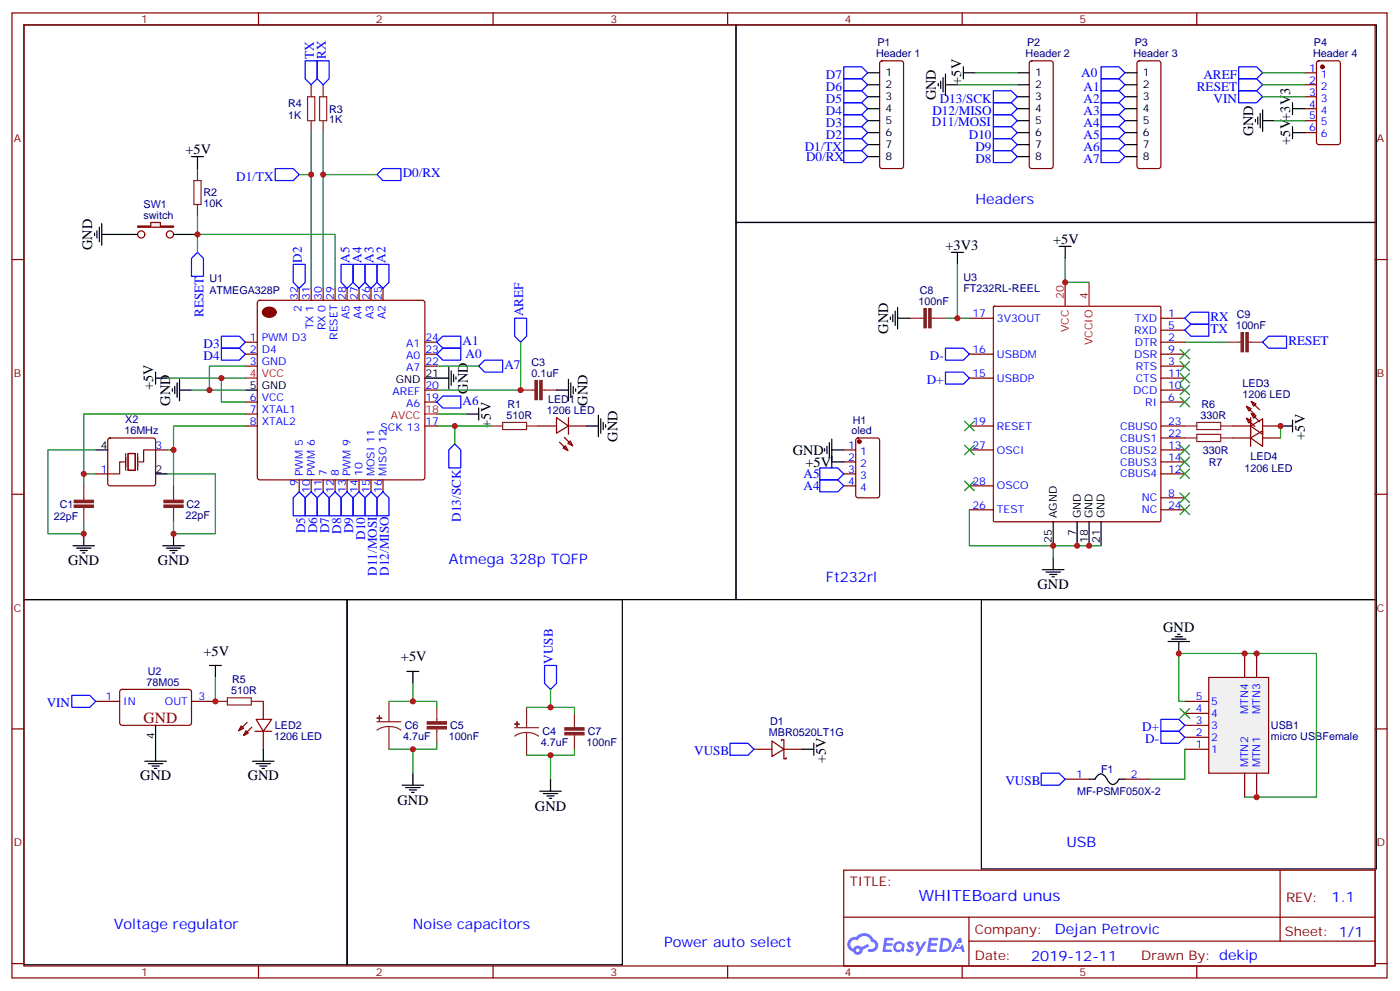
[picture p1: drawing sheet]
<svg xmlns="http://www.w3.org/2000/svg" width="413mm" height="292mm" viewBox="0 0 413 292" stroke-linecap="round" stroke-linejoin="round" font-family="sans-serif">
<path d="M7.1 7.3h209.9v169.4h-209.9zM217 7.3h188.7v58.2h-188.7zM217 65.5h188.7v111.2h-188.7zM7.1 176.7h95.2v107.6h-95.2zM102.3 176.7h81.1v107.6h-81.1zM289.3 176.7h116.4v79.3h-116.4z" fill="none" stroke="#000" stroke-width=".35"/>
<g fill="none" stroke="#870000" stroke-width=".35">
<path d="M3.5 3.8h405.4v284.3h-405.4zM7.1 7.3h398.2v277.3h-398.2zM76.2 3.8v3.5M145.3 3.8v3.5M214.5 3.8v3.5M283.6 3.8v3.5M352.8 3.8v3.5M3.5 76.5h3.6M405.3 76.5h3.6M3.5 145.6h3.6M405.3 145.6h3.6M3.5 214.8h3.6"/>
<path d="M405.3 214.8h3.6M248.7 256.4h156.6v28.2h-156.6zM377.3 256.4v20.9M248.7 270.2h156.5M285.6 277.3h119.6M285.6 270.2v14.2M3.5 283.9h3.6M76.2 284.6v3.5M145.3 284.6v3.5M214.5 284.6v3.5M283.6 284.6v3.5M352.8 284.6v3.5"/>
<path d="M405.3 283.9h3.6"/>
</g>
<g fill="#5487ff">
<path d="M267.7 277.6a1.22 1.22 0 0 1 1.7 .2l-.4 .6a.47 .47 0 0 0-.3-.4 .47 .47 0 0 0-.5 .2l.1 .2a1.14 1.14 0 0 1 .8 1.8 1.14 1.14 0 0 1-1.9 0l-.2-.2 .5-.6 .7 .5a.29 .29 0 0 0 .3-.3 .29 .29 0 0 0-.2-.3 1.04 1.04 0 0 1-.6-1.7z"/>
<path d="M260.7 276.3h2.4l.3 .2-.2 .5-1.8 .1-.1 .8h1.5l.3 .4-.3 .4h-1.6l-.2 1.1h1.7l.2 .3-.2 .3-2.6 .1z"/>
<path d="M273.8 276.3h2.4l.3 .2-.1 .5-1.8 .1-.2 .8h1.6l.3 .4-.4 .4h-1.6l-.1 1.1h1.7l.2 .3-.2 .3-2.6 .1z"/>
<path d="M282.6 276.3h.7l.3 1.3-.6 .3a.69 .69 0 0 0-1 .3 .69 .69 0 0 0 .4 .9 .69 .69 0 0 0 .9-.6l.5-.2 .6 2.2h-.8l-.2-.9h-1.8l-.5 .9h-.8z"/>
<path d="M269.8 277.4h.8l.6 1.8 1.1-1.8h.9l-2.6 4.2h-.8l.9-1.5z"/>
<path d="M277.4 276.3l-.6 4.2h1.3a2.11 2.11 0 0 0 2.5-2.1 2.11 2.11 0 0 0-2.5-2.1zM278.1 277.1a1.39 1.39 0 0 1 1.7 1.4 1.39 1.39 0 0 1-1.8 1.3h-.3z"/>
<path d="M263.7 277.9a1.54 1.54 0 0 0-.1 2.2 1.54 1.54 0 0 0 2.2 .1l.6 .3 .3-2.3-.2-.3h-.4a1.49 1.49 0 0 0-2.4 0zM264 278.9a.94 .94 0 0 1 1.8 0 .94 .94 0 0 1-1.8 0z"/>
<path d="M250.4 276.7a2.18 2.18 0 0 0 1.1 3.7 1.44 1.44 0 0 0 1.6 .9 1.44 1.44 0 0 0 1.2-1.4l2-1.1-.5-.7-1.9 1a1.47 1.47 0 0 0-2.4 .4 1.39 1.39 0 0 1-.7-1.9 1.39 1.39 0 0 1 2-.5 2.12 2.12 0 0 1 2.2-1.3 2.12 2.12 0 0 1 1.9 1.7 1.14 1.14 0 0 1 1.1 1.4 1.14 1.14 0 0 1-1.7 .7 .43 .43 0 0 0-.5 .4 .43 .43 0 0 0 .4 .5 1.98 1.98 0 0 0 2.5-1.2 1.98 1.98 0 0 0-1.2-2.6 3.1 3.1 0 0 0-5.3-.6l-.9 .1zM252.3 280a.55 .55 0 0 1 1.1 0 .55 .55 0 0 1-1.1 0z"/>
<circle cx="282.6" cy="278.4" r=".26"/>
</g>
<g fill="none" stroke="#870000" stroke-width=".35">
<path d="M76.1 88.7l.5-.2h47.9l.5 .2 .2 .5v51.5l-.2 .5-.5 .2h-47.9l-.5-.2-.3-.5v-51.5zM88.2 84.9v3.6M91.7 84.9v3.6M95.2 84.9v3.6M98.8 84.9v3.6M102.3 84.9v3.6M105.8 84.9v3.6M109.4 84.9v3.6M112.9 84.9v3.6M72.3 100.8h3.5M72.3 104.4h3.5M72.3 107.9h3.5"/>
<path d="M72.3 118.5h3.5M125.2 100.8h3.6M125.2 104.4h3.6M125.2 107.9h3.6M125.2 118.5h3.6M125.2 114.9h3.6M72.3 122h3.5M72.3 125.5h3.5M125.2 125.5h3.6M158.7 125.5h5.3M164 123l3.6 2.5-3.6 2.1zM164.9 130.3l2.5 2.5"/>
<path d="M166 132l.7-.7 .7 1.5zM166.3 128.9l2.5 2.4M167.4 130.6l.7-.7 .7 1.4zM167.6 125.5h5.3M167.6 123v5M88.2 141.4v3.5M91.7 141.4v3.5M95.2 141.4v3.5M98.8 141.4v3.5M102.3 141.4v3.5M105.8 141.4v3.5M109.4 141.4v3.5"/>
<path d="M112.9 141.4v3.5"/>
</g>
<path d="M77.6 91.2a2.21 2.21 0 0 1 3.8 .8 2.12 2.12 0 0 1-2 1.5 2.12 2.12 0 0 1-2.1-1.5z" fill="#870000" stroke="#870000" stroke-width=".35"/>
<path d="M72.3 111.4h3.5M125.2 122h3.6" fill="none" stroke="#f00" stroke-width=".35"/>
<path d="M72.3 114.9h3.5M125.2 111.4h3.6" fill="none" stroke="#000" stroke-width=".35"/>
<g fill="#8c2424" stroke="#8c2424" stroke-width=".35">
<path d="M21.9 148.8h5.6v.7h-5.6z"/>
<path d="M21.9 147.4h5.6v.7h-5.6z"/>
<path d="M48.3 148.8h5.7v.7h-5.7z"/>
<path d="M48.3 147.4h5.7v.7h-5.7z"/>
</g>
<path d="M57.1 53.2h2.2v7.1h-2.2zM58.2 49.7v3.5M58.2 60.3v3.5M144.6 125.5h3.6M148.2 124.5h7v2.1h-7zM155.2 125.5h3.5M24.7 143.2v4.2M24.7 149.5v4.2M51.2 143.2v4.2M51.2 149.5v4.2" fill="none" stroke="#8c2424" stroke-width=".35"/>
<path d="M40.6 66.6h3.8v-1.1h2.9v1.1h3.9v.4h-10.6z" fill="#f0f0f0" stroke="#870000" stroke-width=".35"/>
<g fill="none" stroke="#870000" stroke-width=".35">
<path d="M259.5 18.1l.5-.2h5.6l.5 .2 .2 .5v30.4l-.2 .5-.5 .2h-5.6l-.5-.3-.2-.4v-30.4zM303.6 18.1l.5-.2h5.6l.5 .2 .2 .5v30.4l-.2 .5-.5 .2h-5.6l-.5-.3-.2-.4v-30.4zM335.4 18.1l.4-.2h5.7l.5 .2 .2 .5v30.4l-.2 .5-.5 .2h-5.7l-.5-.3-.2-.4v-30.4zM388.3 18.1l.5-.2h5.6l.7 .5v23.5l-.5 .7h-5.8l-.7-.4v-23.6zM384.5 21.4h3.6M384.5 25h3.6M384.5 28.5h3.6M384.5 32h3.6M384.5 35.6h3.6M384.5 39.1h3.6M28.2 139.6h3.5M32 129.3l.5-.3h12.7l.5 .3 .2 .5v12.7l-.3 .5-.4 .2h-12.7l-.5-.3-.3-.4v-12.7z"/>
<path d="M45.9 132.6h3.5"/>
<circle cx="41.6" cy="69.1" r="1.06"/>
<circle cx="50.1" cy="69.1" r="1.06"/>
</g>
<g fill="none" stroke="#000" stroke-width=".35">
<path d="M255.8 21.4h3.5M255.8 25h3.5M255.8 28.5h3.5M255.8 32h3.5M255.8 35.6h3.5M255.8 39.1h3.5M299.9 21.4h3.5M299.9 25h3.5M299.9 28.5h3.5M299.9 32h3.5M299.9 35.6h3.5M299.9 39.1h3.5"/>
<path d="M331.6 21.4h3.5M331.6 25h3.5M331.6 28.5h3.5M331.6 32h3.5M331.6 35.6h3.5M331.6 39.1h3.5M255.8 42.6h3.5M255.8 46.1h3.5M299.9 42.6h3.5M299.9 46.1h3.5M331.6 42.6h3.5M331.6 46.1h3.5"/>
<path d="M33.5 69.1h7.1M51.2 69.1h7M28.2 132.6h3.5M45.9 139.6h3.5"/>
</g>
<path d="M90.7 28.5h2.1v7.1h-2.1zM91.7 25v3.5M91.7 35.6v3.5M94.2 28.5h2.1v7.1h-2.1zM95.2 25v3.5M95.2 35.6v3.5M153.5 114.9h4.2M159.8 114.9h4.2" fill="none" stroke="#8c2424" stroke-width=".35"/>
<path d="M36.7 136.1h-1.4v3.5h-3.6M37 133.6v5M37.7 133.6h2.2v5h-2.2zM40.6 133.6v5M45.9 132.6h-3.6v3.5h-1.4" fill="none" stroke="#870012" stroke-width=".35"/>
<g fill="#8c2424" stroke="#8c2424" stroke-width=".35">
<path d="M159.1 112.1h.7v5.7h-.7z"/>
<path d="M157.7 112.1h.7v5.7h-.7z"/>
</g>
<circle cx="389.8" cy="19.7" r=".53" fill="#870000" stroke="#870000" stroke-width=".35"/>
<path d="M356.3 199.6h17.6v28.2h-17.6z" fill="#f0f0f0" stroke="#870000" stroke-width=".35"/>
<g fill="none" stroke="#870000" stroke-width=".35">
<path d="M285.8 93.8h7M292.9 90.4l.3-.2h48.6l.3 .2 .1 63-.2 .3h-48.8l-.3-.2zM342.2 97.3h7M342.2 93.8h7M285.8 104.4h7M285.8 111.4h7M342.2 118.5h7M342.2 104.4h7M342.2 114.9h7M342.2 111.4h7M342.2 100.8h7M342.2 107.9h7"/>
<path d="M367.4 119.7l1.4 .7-.7 .7zM367.4 119.7l2.5 2.5M368.8 118.3l1.4 .7-.7 .7zM368.8 118.3l2.5 2.5M248.7 139.6h3.5M248.7 132.6h3.5M248.7 136.1h3.5M252.5 129.3l.4-.3h5.7l.6 .5 .1 16.5-.5 .6-5.9 .1-.6-.5-.1-16.4zM285.8 132.6h7M285.8 125.5h7M342.2 139.6h7M342.2 132.6h7"/>
<path d="M342.2 136.1h7M342.2 125.5h7M342.2 129h7M363.4 125.5h5.3M363.4 129h5.3M367.4 123.2l1.4 .7-.7 .7zM367.4 123.2l2.5 2.5M368.7 125.5l3.5-2.1v4.6zM368.7 129l3.5-2.1v4.6zM368.7 123v8.5M368.8 121.8l1.4 .7-.7 .7zM368.8 121.8l2.5 2.5"/>
<path d="M372.2 125.5h5.3M372.2 129h5.3M248.7 143.2h3.5M285.8 150.2h7M285.8 143.2h7M342.2 150.2h7M342.2 146.7h7M366.9 192.5v7.1M370.4 192.5v7.1M28.2 206.7h7.1M35.5 203.3l.5-.2 20 .1 .4 .6v9.5l-.7 .4-20-.1-.4-.6v-9.2zM56.4 206.7h7.1"/>
<path d="M71.1 213.9l.7 .7-1.4 .7zM72.5 215.3l.7 .7-1.4 .7zM72.8 212.8l-2.4 2.5M74.3 214.2l-2.5 2.5M75.1 215.5h5M75.5 211.9h4.6l-2.5 3.6zM77.6 206.7v5.2M77.6 215.5v5.3M227.5 218.3l3.6 2.5-3.6 2.1zM230.4 218.3v-.4h.7v5.7h.7v-.4M349.2 217.2h7.1M349.2 213.7h7.1"/>
<path d="M349.2 210.2h7.1M349.2 206.7h7.1M222.2 220.8h5.3M231.1 220.8h5.3M314 229.6h7M331.6 229.6h7.1M349.2 220.8h7.1M366.9 227.8v7.1M370.4 227.8v7.1"/>
</g>
<g fill="#8c2424" stroke="#8c2424" stroke-width=".35">
<path d="M125.9 212.7h5.7v.7h-5.7z"/>
<path d="M125.9 214.1h5.7v.7h-5.7z"/>
<path d="M111.1 211.6h1.4z"/>
<path d="M111.8 210.9l.1 1.4z"/>
<path d="M151.7 213.4h1.4z"/>
<path d="M152.4 212.7v1.4z"/>
<path d="M166.5 214.4h5.7v.7h-5.7z"/>
<path d="M166.5 215.8h5.7v.7h-5.7z"/>
<path d="M272.3 90.9h.7v5.7h-.7z"/>
<path d="M273.8 90.9h.7v5.7h-.7z"/>
<path d="M365.8 98h.7v5.6h-.7z"/>
<path d="M367.2 98h.7v5.6h-.7z"/>
</g>
<g fill="none" stroke="#8c2424" stroke-width=".35">
<path d="M268.1 93.8h4.2M274.5 93.8h4.2M361.6 100.8h4.2M367.9 100.8h4.3M349.2 125.5h3.6M349.2 129h3.6M352.8 124.5h7v2.1h-7zM352.8 128h7v2.1h-7zM359.8 125.5h3.6M359.8 129h3.6M63.5 206.7h3.5M67 205.6h7.1v2.1h-7.1z"/>
<path d="M74.1 206.7h3.5M111.1 212.7h7.1M114.7 214.1l1.8 .2 1.7 .8M114.7 214.1l-1.9 .2-1.7 .8M114.7 206.7v6M114.7 214.1v6.7M128.8 208.4v4.3M128.8 214.8v4.2M151.7 214.4h7M155.2 215.8l1.9 .3 1.6 .8M155.2 215.8l-1.8 .3-1.7 .8M155.2 208.4v6"/>
<path d="M155.2 215.8v6.7M169.3 210.2v4.2M169.3 216.5v4.3"/>
</g>
<g fill="none" stroke="#000" stroke-width=".35">
<path d="M284 19.7v3.5M276.6 24.6v.7M277.3 23.9v2.1M278 22.9v4.2M278.7 25h3.5M278.7 21.8v6.4M284 21.4h3.5M370.1 35.2v.7M370.8 34.5v2.1M371.5 33.4v4.3M372.2 35.6h3.5M372.2 32.4v6.3"/>
<path d="M381 39.1h3.5M381 30.3v3.5M381 37.3v3.6M381 32h3.5M56.4 46.1h3.6M58.2 46.1v3.6M27.9 68.7v.7M28.6 68v2.1M29.3 67v4.2M30 69.1h3.5M30 65.9v6.3M280.5 74.4h3.5"/>
<path d="M282.2 74.4v3.5M312.2 72.6h3.5M314 72.6v3.5M262.5 93.4v.7M263.2 92.7v2.1M263.9 91.7v4.2M264.6 93.8h3.5M264.6 90.6v6.3M45.9 109.6v3.6M45.9 111.4h3.5M50.8 114.6v.7M51.5 113.9v2.1"/>
<path d="M52.2 112.8v4.3M52.9 114.9h3.5M52.9 111.8v6.3M128.8 111.4h3.5M132.3 108.2v6.4M133 109.3v4.2M133.7 110.3v2.2M134.4 111.1v.7M164 114.9h3.6M167.6 111.8v6.3M168.3 112.8v4.3M169 113.9v2.1"/>
<path d="M169.7 114.6v.7M137.6 122h3.5M141.1 120.2v3.6M172.9 125.5h3.5M176.4 122.3v6.4M177.1 123.4v4.2M177.8 124.5v2.1M178.5 125.2v.7M243.1 132.2v.7M243.8 131.5v2.1M244.5 130.5v4.2M245.2 136.1h3.5"/>
<path d="M245.2 129.4v8.5M245.2 132.6h3.5M377.5 125.5h3.5M381 123.8v3.5M24.7 157.3v3.5M51.2 157.3v3.5M310.4 153.7v7.1M317.5 153.7v7.1M321 153.7v7.1M324.6 153.7v7.1M21.5 160.8h6.4M22.6 161.5h4.2"/>
<path d="M23.6 162.2h2.2M24.3 162.9h.7M48 160.8h6.3M49 161.5h4.3M50.1 162.2h2.1M50.8 162.9h.7M307.3 167.9h6.3M308.3 168.6h4.3M309.4 169.3h2.1M310.1 170h.7M310.4 164.3v3.6M61.7 196.1h3.6"/>
<path d="M63.5 196.1v3.5M119.9 197.8h3.6M121.7 197.8v3.6M344.3 189h6.4M345.4 188.3h4.2M346.4 187.6h2.1M347.1 186.9h.7M347.5 189v3.5M45.9 213.7v10.6M239.9 219v3.5M42.7 224.3h6.3M43.7 225h4.3"/>
<path d="M44.8 225.7h2.1M45.5 226.4h.7M74.4 224.3h6.4M75.5 225h4.2M76.6 225.7h2.1M77.3 226.4h.7M77.6 220.8v3.5M118.5 231.4h6.4M119.6 232.1h4.2M120.6 232.8h2.2M121.4 233.5h.7M121.7 227.8v3.6"/>
<path d="M159.1 233.1h6.4M160.2 233.8h4.2M161.2 234.5h2.1M161.9 235.2h.7M162.3 229.6v3.5M236.4 220.8h3.5M321 229.6h1.8l.6-.9a1.56 1.56 0 0 1 2.7 .5l.2 .3a2.13 2.13 0 0 0 2.2 1.5l1.3-1.4h1.8"/>
</g>
<path d="M314 83.2v7M321 83.2v7" fill="none" stroke="#f00" stroke-width=".35"/>
<circle cx="253.3" cy="130.1" r=".53" fill="#870000" stroke="#870000" stroke-width=".35"/>
<g fill="none" stroke="#00f" stroke-width=".35">
<path d="M90 17.9h3.5v5.3l-1.8 1.8-1.7-1.8zM93.5 17.9h3.5v5.3l-1.8 1.8-1.7-1.8zM248.7 19.7h5.3l1.8 1.7-1.8 1.8h-5.3zM324.6 19.7h5.2l1.8 1.7-1.8 1.8h-5.2zM365.1 19.7h5.3l1.8 1.7-1.8 1.8h-5.3zM248.7 37.3h5.3l1.8 1.8-1.8 1.8h-5.3zM248.7 33.8h5.3l1.8 1.8-1.8 1.7h-5.3zM248.7 30.3h5.3l1.8 1.7-1.8 1.8h-5.3zM248.7 26.7h5.3l1.8 1.8-1.8 1.8h-5.3zM248.7 23.2h5.3l1.8 1.8-1.8 1.7h-5.3zM292.8 37.3h5.3l1.8 1.8-1.8 1.8h-5.3zM292.8 33.8h5.3l1.8 1.8-1.8 1.7h-5.3z"/>
<path d="M292.8 30.3h5.3l1.8 1.7-1.8 1.8h-5.3zM292.8 26.7h5.3l1.8 1.8-1.8 1.8h-5.3zM324.6 23.2h5.2l1.8 1.8-1.8 1.7h-5.2zM324.6 26.7h5.2l1.8 1.8-1.8 1.8h-5.2zM324.6 30.3h5.2l1.8 1.7-1.8 1.8h-5.2zM324.6 33.8h5.2l1.8 1.8-1.8 1.7h-5.2zM324.6 37.3h5.2l1.8 1.8-1.8 1.8h-5.2zM365.1 26.7h5.3l1.8 1.8-1.8 1.8h-5.3zM365.1 23.2h5.3l1.8 1.8-1.8 1.7h-5.3zM81.1 49.7h5.3l1.8 1.7-1.8 1.8h-5.3zM111.1 51.4l1.8-1.7h5.3v3.5h-5.3zM248.7 40.9h5.3l1.8 1.7-1.8 1.8h-5.3z"/>
<path d="M248.7 44.4h5.3l1.8 1.7-1.8 1.8h-5.3zM292.8 44.4h5.3l1.8 1.7-1.8 1.8h-5.3zM292.8 40.9h5.3l1.8 1.7-1.8 1.8h-5.3zM324.6 40.9h5.2l1.8 1.7-1.8 1.8h-5.2zM324.6 44.4h5.2l1.8 1.7-1.8 1.8h-5.2zM58.2 74.4l1.8 1.7v5.3h-3.6v-5.3zM86.4 77.9h3.6v5.3l-1.8 1.7-1.8-1.7zM100.5 77.9h3.6v5.3l-1.8 1.7-1.8-1.7zM104.1 77.9h3.5v5.3l-1.8 1.7-1.7-1.7zM107.6 77.9h3.5v5.3l-1.7 1.7-1.8-1.7zM111.1 77.9h3.6v5.3l-1.8 1.7-1.8-1.7zM65.3 99.1h5.3l1.7 1.7-1.7 1.8h-5.3z"/>
<path d="M151.7 93.8h3.5v5.3l-1.7 1.7-1.8-1.7zM349.2 97.3l1.8-1.8h5.3v3.6h-5.3zM349.2 93.8l1.8-1.8h5.3v3.5h-5.3zM373.9 99.1h5.3v3.5h-5.3l-1.7-1.8zM65.3 102.6h5.3l1.7 1.8-1.7 1.7h-5.3zM128.8 104.4l1.7-1.8h5.3v3.5h-5.3zM128.8 100.8l1.7-1.7h5.3v3.5h-5.3zM128.8 118.5l1.7-1.8h5.3v3.5h-5.3zM141.1 107.9l1.8-1.8h5.3v3.5h-5.3zM278.7 102.6h5.3l1.8 1.8-1.8 1.7h-5.3zM278.7 109.6h5.3l1.8 1.8-1.8 1.8h-5.3zM134.1 130.8l1.7 1.8v5.3h-3.5v-5.3z"/>
<path d="M241.7 137.9h5.2l1.8 1.7-1.8 1.8h-5.2zM86.4 146.7l1.8-1.8 1.8 1.8v5.3h-3.6zM91.7 144.9l1.8 1.8v5.3h-3.5v-5.3zM95.2 144.9l1.8 1.8v5.3h-3.5v-5.3zM98.8 144.9l1.7 1.8v5.3h-3.5v-5.3zM102.3 144.9l1.8 1.8v5.3h-3.6v-5.3zM105.8 144.9l1.8 1.8v5.3h-3.5v-5.3zM109.4 144.9l1.7 1.8v5.3h-3.5v-5.3zM112.9 144.9l1.8 1.8v5.3h-3.6v-5.3zM241.7 141.4h5.2l1.8 1.8-1.8 1.7h-5.2zM160.5 196.1h3.5v5.3l-1.7 1.7-1.8-1.7zM21.2 204.9h5.3l1.7 1.8-1.7 1.7h-5.3z"/>
<path d="M215.2 219h5.3l1.7 1.8-1.7 1.7h-5.3zM342.2 215.5h5.3l1.7 1.7-1.7 1.8h-5.3zM342.2 211.9h5.3l1.7 1.8-1.7 1.8h-5.3zM306.9 227.8h5.3l1.8 1.8-1.8 1.8h-5.3z"/>
</g>
<g fill="none" stroke="#008700" stroke-width=".35">
<path d="M91.7 39.1v45.8M95.2 39.1v45.8M282.2 25h17.7M287.5 21.4h12.4M372.2 25h12.3M372.2 21.4h12.3M372.2 28.5h12.3M375.7 35.6h8.8M88.2 51.4h3.5M95.2 51.4h15.9M58.2 63.8v5.3h40.6v15.8M58.2 69.1v5.3"/>
<path d="M282.2 77.9v15.9M314 76.1v7.1h7M278.7 93.8h7.1M49.4 111.4h22.9M56.4 114.9h15.9M65.3 111.4v7.1h7M72.3 107.9h-10.6v7M128.8 107.9h12.3M153.5 100.8v14.1h-24.7M349.2 100.8h12.4M24.7 139.6h3.5M28.2 132.6h-14.1v24.7h10.6v-3.6"/>
<path d="M49.4 139.6h14.1v17.7h-12.3v-3.6M49.4 132.6h1.8M72.3 125.5h-21.1v17.7M72.3 122h-47.6v21.2M128.8 122h8.8M128.8 125.5h15.8M134.1 125.5v5.3M377.5 125.5v3.5M285.8 150.2v10.6h24.6M324.6 160.8h-14.2v3.5M63.5 199.6v7.1M114.7 206.7h14.1v1.7"/>
<path d="M121.7 201.4v5.3M128.8 219v1.8h-14.1M155.2 208.4h14.1v1.8M162.3 203.1v5.3M349.2 206.7h-1.7v-14.2h40.6v42.4h-21.2M121.7 220.8v7M162.3 222.5v7.1M169.3 220.8v1.7h-14.1M349.2 220.8v8.8h-10.5"/>
</g>
<g fill="#c00">
<circle cx="370.4" cy="234.9" r=".88"/>
<circle cx="370.4" cy="192.5" r=".88"/>
<circle cx="347.5" cy="192.5" r=".88"/>
<circle cx="366.9" cy="192.5" r=".88"/>
<circle cx="121.7" cy="206.7" r=".88"/>
<circle cx="63.5" cy="206.7" r=".88"/>
<circle cx="153.5" cy="114.9" r=".88"/>
<circle cx="95.3" cy="51.4" r=".88"/>
<circle cx="51.2" cy="157.3" r=".88"/>
<circle cx="24.7" cy="157.3" r=".88"/>
<circle cx="134.1" cy="125.5" r=".88"/>
<circle cx="58.2" cy="69.1" r=".88"/>
<circle cx="65.3" cy="111.4" r=".88"/>
<circle cx="61.7" cy="114.9" r=".88"/>
<circle cx="51.2" cy="132.6" r=".88"/>
<circle cx="24.7" cy="139.6" r=".88"/>
<circle cx="91.7" cy="51.4" r=".88"/>
<circle cx="121.7" cy="220.8" r=".88"/>
<circle cx="162.3" cy="222.5" r=".88"/>
<circle cx="162.3" cy="208.4" r=".88"/>
<circle cx="282.2" cy="93.8" r=".88"/>
<circle cx="317.5" cy="160.8" r=".88"/>
<circle cx="321" cy="160.8" r=".88"/>
<circle cx="310.4" cy="160.8" r=".88"/>
<circle cx="314" cy="83.2" r=".88"/>
<circle cx="377.5" cy="125.5" r=".88"/>
</g>
<g fill="#c00" stroke="#008700" stroke-width=".35">
<path d="M284.3 124.1l2.9 2.8zM287.2 124.1l-2.9 2.8z"/>
<path d="M347.8 208.8l2.9 2.8zM350.7 208.8l-2.9 2.8z"/>
<path d="M284.3 131.2l2.9 2.8zM287.2 131.2l-2.9 2.8z"/>
<path d="M284.3 141.7l2.9 2.9zM284.3 144.6l2.9-2.9z"/>
<path d="M347.8 148.8l2.9 2.8zM347.8 151.6l2.9-2.8z"/>
<path d="M347.8 145.3l2.9 2.8zM350.7 145.3l-2.9 2.8z"/>
<path d="M347.8 138.2l2.9 2.8zM350.7 138.2l-2.9 2.8z"/>
<path d="M347.8 134.7l2.9 2.8zM347.8 137.5l2.9-2.8z"/>
<path d="M347.8 131.2l2.9 2.8zM350.7 131.2l-2.9 2.8z"/>
<path d="M347.8 117.1l2.9 2.8zM347.8 119.9l2.9-2.8z"/>
<path d="M347.8 102.9l2.9 2.9zM350.7 102.9l-2.9 2.9z"/>
<path d="M347.8 106.5l2.9 2.8zM347.8 109.3l2.9-2.8z"/>
<path d="M347.8 110l2.9 2.8zM350.7 110l-2.9 2.8z"/>
<path d="M347.8 113.5l2.9 2.8zM350.7 113.5l-2.9 2.8z"/>
</g>
<text font-size="4.6" fill="#800" x="42.3" y="213">GND</text>
<text font-size="4.6" fill="#00f" x="270.8" y="265.4">WHITEBoard unus</text>
<g font-size="4.2">
<text x="275.8" y="29.6" transform="rotate(-90 275.8 29.6)">GND</text>
<text x="283.3" y="25" transform="rotate(-90 283.3 25)">+5V</text>
<text x="380.3" y="35.6" transform="rotate(-90 380.3 35.6)">+3V3</text>
<text x="369.4" y="40.1" transform="rotate(-90 369.4 40.1)">GND</text>
<text x="54.7" y="45.5">+5V</text>
<text x="380.3" y="42.6" transform="rotate(-90 380.3 42.6)">+5V</text>
<text x="310.4" y="71.9">+5V</text>
<text x="27.2" y="73.7" transform="rotate(-90 27.2 73.7)">GND</text>
<text x="278.7" y="73.7">+3V3</text>
<text x="261.8" y="98.4" transform="rotate(-90 261.8 98.4)">GND</text>
<text x="45.2" y="114.9" transform="rotate(-90 45.2 114.9)">+5V</text>
<text x="50.2" y="119.5" transform="rotate(-90 50.2 119.5)">GND</text>
<text x="137.9" y="116" transform="rotate(-90 137.9 116)">GND</text>
<text x="173.2" y="119.5" transform="rotate(-90 173.2 119.5)">GND</text>
<text x="144.7" y="126" transform="rotate(-90 144.7 126)">+5V</text>
<text x="182" y="130.1" transform="rotate(-90 182 130.1)">GND</text>
<text x="384.6" y="129.6" transform="rotate(-90 384.6 129.6)">+5V</text>
<text x="233.7" y="134">GND</text>
<text x="237.4" y="137.5">+5V</text>
<text x="20.1" y="166.4">GND</text>
<text x="46.6" y="166.4">GND</text>
<text x="305.9" y="173.4">GND</text>
<text x="342.9" y="186.2">GND</text>
<text x="60" y="193.2">+5V</text>
<text x="118.2" y="194.9">+5V</text>
<text x="243.5" y="224.8" transform="rotate(-90 243.5 224.8)">+5V</text>
<text x="41.3" y="229.9">GND</text>
<text x="73" y="229.9">GND</text>
<text x="117.1" y="237.2">GND</text>
<text x="157.7" y="238.9">GND</text>
</g>
<g font-size="4.2" fill="#00f">
<text x="287.5" y="60.3">Headers</text>
<text x="132.3" y="166.1">Atmega 328p TQFP</text>
<text x="243.4" y="171.4">Ft232rl</text>
<text x="314.3" y="249.7">USB</text>
<text x="392.5" y="265.7">1.1</text>
<text x="33.5" y="273.7">Voltage regulator</text>
<text x="121.7" y="273.7">Noise capacitors</text>
<text x="310.9" y="275.2">Dejan Petrovic</text>
<text x="195.8" y="279">Power auto select</text>
<text x="304" y="283">2019-12-11</text>
</g>
<g font-size="3.9" fill="#00f">
<text x="92.5" y="17.4" transform="rotate(-90 92.5 17.4)">TX</text>
<text x="96" y="17.4" transform="rotate(-90 96 17.4)">RX</text>
<text x="243.4" y="23.2">D7</text>
<text x="318.7" y="22.7">A0</text>
<text x="354.7" y="23.2">AREF</text>
<text x="243.4" y="26.7">D6</text>
<text x="319.4" y="26.7">A1</text>
<text x="352.8" y="26.7">RESET</text>
<text x="243.4" y="33.8">D4</text>
<text x="243.4" y="30.3">D5</text>
<text x="274.9" y="33.8">D12/MISO</text>
<text x="277" y="30.3">D13/SCK</text>
<text x="319.4" y="30.3">A2</text>
<text x="319.4" y="33.8">A3</text>
<text x="357.7" y="30.3">VIN</text>
<text x="243.4" y="40.9">D2</text>
<text x="243.4" y="37.3">D3</text>
<text x="274.7" y="37.1">D11/MOSI</text>
<text x="285.6" y="40.9">D10</text>
<text x="319.4" y="37.3">A4</text>
<text x="319.4" y="40.9">A5</text>
<text x="237.2" y="44.4">D1/TX</text>
<text x="237.6" y="47.4">D0/RX</text>
<text x="287.5" y="47.9">D8</text>
<text x="287.5" y="44.4">D9</text>
<text x="319.4" y="44.4">A6</text>
<text x="319.4" y="47.9">A7</text>
<text x="69.6" y="53.2">D1/TX</text>
<text x="118.7" y="52.2">D0/RX</text>
<text x="88.9" y="77.4" transform="rotate(-90 88.9 77.4)">D2</text>
<text x="103.1" y="77.4" transform="rotate(-90 103.1 77.4)">A5</text>
<text x="106.6" y="77.4" transform="rotate(-90 106.6 77.4)">A4</text>
<text x="110.1" y="77.4" transform="rotate(-90 110.1 77.4)">A3</text>
<text x="113.6" y="77.4" transform="rotate(-90 113.6 77.4)">A2</text>
<text x="60" y="93.4" transform="rotate(-90 60 93.4)">RESET</text>
<text x="154.2" y="93.2" transform="rotate(-90 154.2 93.2)">AREF</text>
<text x="356.8" y="94.5">RX</text>
<text x="136.3" y="101.6">A1</text>
<text x="356.8" y="98.1">TX</text>
<text x="379.8" y="101.6">RESET</text>
<text x="60" y="102.6">D3</text>
<text x="60" y="106.1">D4</text>
<text x="137.2" y="105.6">A0</text>
<text x="274.1" y="106.1">D-</text>
<text x="148.7" y="108.6">A7</text>
<text x="273.2" y="113.2">D+</text>
<text x="136.3" y="119.2">A6</text>
<text x="236.9" y="140.9">A5</text>
<text x="236.9" y="144.4">A4</text>
<text x="135.8" y="153.7" transform="rotate(-90 135.8 153.7)">D13/SCK</text>
<text x="90" y="157.1" transform="rotate(-90 90 157.1)">D5</text>
<text x="93.5" y="157.1" transform="rotate(-90 93.5 157.1)">D6</text>
<text x="97" y="157.1" transform="rotate(-90 97 157.1)">D7</text>
<text x="100.6" y="157.3" transform="rotate(-90 100.6 157.3)">D8</text>
<text x="104.1" y="157.1" transform="rotate(-90 104.1 157.1)">D9</text>
<text x="107.6" y="159" transform="rotate(-90 107.6 159)">D10</text>
<text x="111.1" y="169.6" transform="rotate(-90 111.1 169.6)">D11/MOSI</text>
<text x="114.7" y="169.6" transform="rotate(-90 114.7 169.6)">D12/MISO</text>
<text x="163" y="195.5" transform="rotate(-90 163 195.5)">VUSB</text>
<text x="13.8" y="208.4">VIN</text>
<text x="336.7" y="215.5">D+</text>
<text x="337.6" y="219">D-</text>
<text x="204.6" y="222.5">VUSB</text>
<text x="296.4" y="231.4">VUSB</text>
</g>
<g font-size="3.9" fill="#800">
<text x="250.5" y="261">TITLE:</text>
<text x="379.1" y="265.7">REV:</text>
<text x="287.4" y="275.2">Company:</text>
<text x="378.7" y="275.8">Sheet: 1/1</text>
<text x="287.4" y="282.9">Date:</text>
<text x="336.4" y="282.9">Drawn By: dekip</text>
</g>
<g font-size="3.2" fill="#800">
<text x="41.6" y="6.8">1</text>
<text x="110.8" y="6.8">2</text>
<text x="179.9" y="6.8">3</text>
<text x="249.1" y="6.8">4</text>
<text x="318.2" y="6.8">5</text>
<text x="4.1" y="41.9">A</text>
<text x="405.9" y="41.9">A</text>
<text x="4.1" y="111.1">B</text>
<text x="405.9" y="111.1">B</text>
<text x="4.1" y="180.2">C</text>
<text x="405.9" y="180.2">C</text>
<text x="4.1" y="249.3">D</text>
<text x="405.9" y="249.3">D</text>
<text x="41.6" y="287.6">1</text>
<text x="110.8" y="287.6">2</text>
<text x="179.9" y="287.6">3</text>
<text x="249.1" y="287.6">4</text>
<text x="318.2" y="287.6">5</text>
</g>
<g font-size="3.2" fill="#000080">
<text x="258.2" y="16.9">Header 1</text>
<text x="258.6" y="13.6">P1</text>
<text x="302.3" y="16.9">Header 2</text>
<text x="302.7" y="13.6">P2</text>
<text x="334.1" y="16.9">Header 3</text>
<text x="334.5" y="13.6">P3</text>
<text x="387.1" y="16.9">Header 4</text>
<text x="387.3" y="13.6">P4</text>
<text x="84.9" y="35.1">1K</text>
<text x="84.9" y="31.5">R4</text>
<text x="97" y="33.2">R3</text>
<text x="97" y="36.4">1K</text>
<text x="60" y="57.9">R2</text>
<text x="42.3" y="64.5">switch</text>
<text x="42.3" y="61.3">SW1</text>
<text x="60" y="61">10K</text>
<text x="61.7" y="83.2">U1</text>
<text x="284" y="82.7">U3</text>
<text x="61.7" y="86.7">ATMEGA328P</text>
<text x="270.8" y="89.9">100nF</text>
<text x="271.1" y="86.7">C8</text>
<text x="284" y="86.2">FT232RL-REEL</text>
<text x="364.6" y="93.8">C9</text>
<text x="364.2" y="96.9">100nF</text>
<text x="156.6" y="107.9">C3</text>
<text x="156.6" y="111.1">0.1uF</text>
<text x="161.6" y="118.8">LED1</text>
<text x="366.3" y="117.2">1206 LED</text>
<text x="366.3" y="114.1">LED3</text>
<text x="36.9" y="124.8">X2</text>
<text x="149.3" y="123.4">510R</text>
<text x="149.6" y="120.2">R1</text>
<text x="161.2" y="122">1206 LED</text>
<text x="251.4" y="124.8">H1</text>
<text x="353.9" y="123.4">330R</text>
<text x="354.2" y="120.2">R6</text>
<text x="36.7" y="128">16MHz</text>
<text x="251" y="128">oled</text>
<text x="354.5" y="133.8">330R</text>
<text x="356.3" y="137.3">R7</text>
<text x="368.7" y="135.5">LED4</text>
<text x="366.9" y="139.1">1206 LED</text>
<text x="17.6" y="149.7">C1</text>
<text x="54.9" y="149.6">C2</text>
<text x="15.9" y="153.2">22pF</text>
<text x="54.7" y="152.8">22pF</text>
<text x="43.2" y="202.1">78M05</text>
<text x="43.6" y="198.9">U2</text>
<text x="68.4" y="201.3">R5</text>
<text x="68.2" y="204.5">510R</text>
<text x="81" y="214.8">LED2</text>
<text x="119.3" y="214.7">C6</text>
<text x="132.7" y="214.7">C5</text>
<text x="227" y="213.7">D1</text>
<text x="374.6" y="214.9">USB1</text>
<text x="80.8" y="218.1">1206 LED</text>
<text x="118.9" y="218">4.7uF</text>
<text x="132.3" y="218">100nF</text>
<text x="159.5" y="219.8">4.7uF</text>
<text x="159.9" y="216.5">C4</text>
<text x="172.9" y="219.8">100nF</text>
<text x="173.3" y="216.5">C7</text>
<text x="226.7" y="216.9">MBR0520LT1G</text>
<text x="374.6" y="218">micro USBFemale</text>
<text x="324.6" y="227.8">F1</text>
<text x="317.5" y="234.4">MF-PSMF050X-2</text>
</g>
<g font-size="3.2">
<text x="261.1" y="22.5">1</text>
<text x="305.2" y="22.5">1</text>
<text x="336.9" y="22.5">1</text>
<text x="261.1" y="26">2</text>
<text x="261.1" y="29.6">3</text>
<text x="305.2" y="26">2</text>
<text x="305.2" y="29.6">3</text>
<text x="336.9" y="26">2</text>
<text x="336.9" y="29.6">3</text>
<text x="261.1" y="33.1">4</text>
<text x="305.2" y="33.1">4</text>
<text x="336.9" y="33.1">4</text>
<text x="261.1" y="36.6">5</text>
<text x="261.1" y="40.1">6</text>
<text x="305.2" y="36.6">5</text>
<text x="305.2" y="40.1">6</text>
<text x="336.9" y="36.6">5</text>
<text x="336.9" y="40.1">6</text>
<text x="261.1" y="43.7">7</text>
<text x="261.1" y="47.2">8</text>
<text x="305.2" y="43.7">7</text>
<text x="305.2" y="47.2">8</text>
<text x="336.9" y="43.7">7</text>
<text x="336.9" y="47.2">8</text>
<text x="116.6" y="112.8">GND</text>
<text x="125.4" y="111.1">21</text>
<text x="73.7" y="114.6">5</text>
<text x="77.2" y="114.6">GND</text>
<text x="29.7" y="132.2">4</text>
<text x="45.9" y="139.3">2</text>
<text x="311.5" y="152.7" transform="rotate(-90 311.5 152.7)">AGND</text>
<text x="318.6" y="152.7" transform="rotate(-90 318.6 152.7)">GND</text>
<text x="322.1" y="152.7" transform="rotate(-90 322.1 152.7)">GND</text>
<text x="325.6" y="152.7" transform="rotate(-90 325.6 152.7)">GND</text>
<text x="310.1" y="159.9" transform="rotate(-90 310.1 159.9)">25</text>
<text x="317.1" y="157.9" transform="rotate(-90 317.1 157.9)">7</text>
<text x="320.7" y="159.9" transform="rotate(-90 320.7 159.9)">18</text>
<text x="324.2" y="159.9" transform="rotate(-90 324.2 159.9)">21</text>
<text x="45.5" y="217.8" transform="rotate(-90 45.5 217.8)">4</text>
</g>
<g font-size="3.2" fill="#00f">
<text x="385.9" y="21.1">1</text>
<text x="389.4" y="22.9">1</text>
<text x="385.9" y="24.6">2</text>
<text x="385.9" y="28.2">3</text>
<text x="389.4" y="26.4">2</text>
<text x="389.4" y="29.9">3</text>
<text x="385.9" y="31.7">4</text>
<text x="385.9" y="35.2">5</text>
<text x="389.4" y="33.4">4</text>
<text x="385.9" y="38.7">6</text>
<text x="389.4" y="37">5</text>
<text x="389.4" y="40.5">6</text>
<text x="87.8" y="88.3" transform="rotate(-90 87.8 88.3)">32</text>
<text x="91.4" y="88.3" transform="rotate(-90 91.4 88.3)">31</text>
<text x="94.9" y="88.3" transform="rotate(-90 94.9 88.3)">30</text>
<text x="98.4" y="88.3" transform="rotate(-90 98.4 88.3)">29</text>
<text x="102" y="88.3" transform="rotate(-90 102 88.3)">28</text>
<text x="105.5" y="88.3" transform="rotate(-90 105.5 88.3)">27</text>
<text x="109" y="88.3" transform="rotate(-90 109 88.3)">26</text>
<text x="112.5" y="88.3" transform="rotate(-90 112.5 88.3)">25</text>
<text x="88.9" y="91.8" transform="rotate(-90 88.9 91.8)">2</text>
<text x="103" y="94" transform="rotate(-90 103 94)">A5</text>
<text x="106.5" y="94" transform="rotate(-90 106.5 94)">A4</text>
<text x="110.1" y="94" transform="rotate(-90 110.1 94)">A3</text>
<text x="113.6" y="94" transform="rotate(-90 113.6 94)">A2</text>
<text x="286.7" y="93.4">17</text>
<text x="293.9" y="94.8">3V3OUT</text>
<text x="334.6" y="94.8">TXD</text>
<text x="344.3" y="93.4">1</text>
<text x="73.7" y="100.5">1</text>
<text x="77.2" y="100.5">PWM D3</text>
<text x="92.4" y="97" transform="rotate(-90 92.4 97)">TX 1</text>
<text x="96" y="97.3" transform="rotate(-90 96 97.3)">RX 0</text>
<text x="99.5" y="100.1" transform="rotate(-90 99.5 100.1)">RESET</text>
<text x="125.4" y="100.5">24</text>
<text x="334.3" y="98.4">RXD</text>
<text x="334.5" y="101.9">DTR</text>
<text x="344.3" y="96.9">5</text>
<text x="344.3" y="100.5">2</text>
<text x="73.7" y="104">2</text>
<text x="73.7" y="107.5">3</text>
<text x="77.2" y="104">D4</text>
<text x="77.2" y="107.5">GND</text>
<text x="119.7" y="105.8">A0</text>
<text x="119.7" y="102.2">A1</text>
<text x="125.4" y="107.5">22</text>
<text x="125.4" y="104">23</text>
<text x="286.7" y="104">16</text>
<text x="293.9" y="105.4">USBDM</text>
<text x="334.3" y="105.4">DSR</text>
<text x="344.3" y="104">9</text>
<text x="344.3" y="107.5">3</text>
<text x="119.7" y="109.3">A7</text>
<text x="286.7" y="111.1">15</text>
<text x="293.9" y="112.5">USBDP</text>
<text x="334.8" y="112.5">CTS</text>
<text x="334.8" y="108.9">RTS</text>
<text x="344.3" y="111.1">11</text>
<text x="73.7" y="118.1">6</text>
<text x="77.2" y="118.1">VCC</text>
<text x="115.7" y="116.3">AREF</text>
<text x="119.7" y="119.9">A6</text>
<text x="125.4" y="118.1">19</text>
<text x="125.4" y="114.6">20</text>
<text x="334" y="116">DCD</text>
<text x="337.6" y="119.5">RI</text>
<text x="344.3" y="118.1">6</text>
<text x="344.3" y="114.6">10</text>
<text x="73.7" y="121.6">7</text>
<text x="73.7" y="125.2">8</text>
<text x="77.2" y="121.6">XTAL1</text>
<text x="77.2" y="125.2">XTAL2</text>
<text x="125.4" y="125.2">17</text>
<text x="286.7" y="125.2">19</text>
<text x="344.3" y="125.2">23</text>
<text x="112.2" y="126.9">SCK 13</text>
<text x="293.9" y="126.6">RESET</text>
<text x="330.2" y="130.1">CBUS1</text>
<text x="330.2" y="126.6">CBUS0</text>
<text x="344.3" y="128.7">22</text>
<text x="45.9" y="132.2">3</text>
<text x="250" y="132.2">1</text>
<text x="250" y="135.7">2</text>
<text x="253.5" y="134">1</text>
<text x="253.5" y="137.5">2</text>
<text x="286.7" y="132.2">27</text>
<text x="293.9" y="133.6">OSCI</text>
<text x="330.2" y="133.6">CBUS2</text>
<text x="330.2" y="137.2">CBUS3</text>
<text x="344.3" y="132.2">13</text>
<text x="344.3" y="135.7">14</text>
<text x="29.7" y="139.3">1</text>
<text x="87.8" y="143.2" transform="rotate(-90 87.8 143.2)">9</text>
<text x="89.3" y="140.3" transform="rotate(-90 89.3 140.3)">PWM 5</text>
<text x="92.8" y="140.3" transform="rotate(-90 92.8 140.3)">PWM 6</text>
<text x="96.3" y="140.3" transform="rotate(-90 96.3 140.3)">7</text>
<text x="99.8" y="140.3" transform="rotate(-90 99.8 140.3)">8</text>
<text x="103.4" y="140.3" transform="rotate(-90 103.4 140.3)">PWM 9</text>
<text x="106.9" y="140.3" transform="rotate(-90 106.9 140.3)">10</text>
<text x="110.4" y="140.3" transform="rotate(-90 110.4 140.3)">MOSI 11</text>
<text x="113.9" y="140.3" transform="rotate(-90 113.9 140.3)">MISO 12</text>
<text x="250" y="139.3">3</text>
<text x="250" y="142.8">4</text>
<text x="253.5" y="141">3</text>
<text x="286.7" y="142.8">28</text>
<text x="330.2" y="140.7">CBUS4</text>
<text x="344.3" y="139.3">12</text>
<text x="91.4" y="145.2" transform="rotate(-90 91.4 145.2)">10</text>
<text x="94.9" y="145.2" transform="rotate(-90 94.9 145.2)">11</text>
<text x="98.4" y="145.2" transform="rotate(-90 98.4 145.2)">12</text>
<text x="102" y="145.2" transform="rotate(-90 102 145.2)">13</text>
<text x="105.5" y="145.2" transform="rotate(-90 105.5 145.2)">14</text>
<text x="109" y="145.2" transform="rotate(-90 109 145.2)">15</text>
<text x="112.5" y="145.2" transform="rotate(-90 112.5 145.2)">16</text>
<text x="253.5" y="144.6">4</text>
<text x="286.7" y="149.9">26</text>
<text x="293.9" y="144.2">OSCO</text>
<text x="336.5" y="147.7">NC</text>
<text x="344.3" y="149.9">24</text>
<text x="344.3" y="146.3">8</text>
<text x="293.9" y="151.3">TEST</text>
<text x="336.5" y="151.3">NC</text>
<text x="31.1" y="206.3">1</text>
<text x="36.3" y="207.7">IN</text>
<text x="48.6" y="207.7">OUT</text>
<text x="58.6" y="206.3">3</text>
<text x="352.5" y="209.8">4</text>
<text x="352.5" y="206.3">5</text>
<text x="357" y="207.7">5</text>
<text x="352.5" y="213.4">3</text>
<text x="357" y="214.8">3</text>
<text x="357" y="211.2">4</text>
<text x="367.9" y="210.4" transform="rotate(-90 367.9 210.4)">MTN4</text>
<text x="371.5" y="210.4" transform="rotate(-90 371.5 210.4)">MTN3</text>
<text x="352.5" y="220.4">1</text>
<text x="352.5" y="216.9">2</text>
<text x="357" y="221.8">1</text>
<text x="357" y="218.3">2</text>
<text x="367.9" y="226.1" transform="rotate(-90 367.9 226.1)">MTN2</text>
<text x="371.5" y="226.1" transform="rotate(-90 371.5 226.1)">MTN1</text>
<text x="317.2" y="229.2">1</text>
<text x="333.4" y="229.2">2</text>
</g>
<g font-size="3.2" fill="#f00">
<text x="313.6" y="88.1" transform="rotate(-90 313.6 88.1)">20</text>
<text x="320.7" y="88.1" transform="rotate(-90 320.7 88.1)">4</text>
<text x="315" y="97.9" transform="rotate(-90 315 97.9)">VCC</text>
<text x="322.1" y="101.7" transform="rotate(-90 322.1 101.7)">VCCIO</text>
<text x="73.7" y="111.1">4</text>
<text x="77.2" y="111.1">VCC</text>
<text x="115.2" y="123.4">AVCC</text>
<text x="125.4" y="121.6">18</text>
</g>
</svg>
